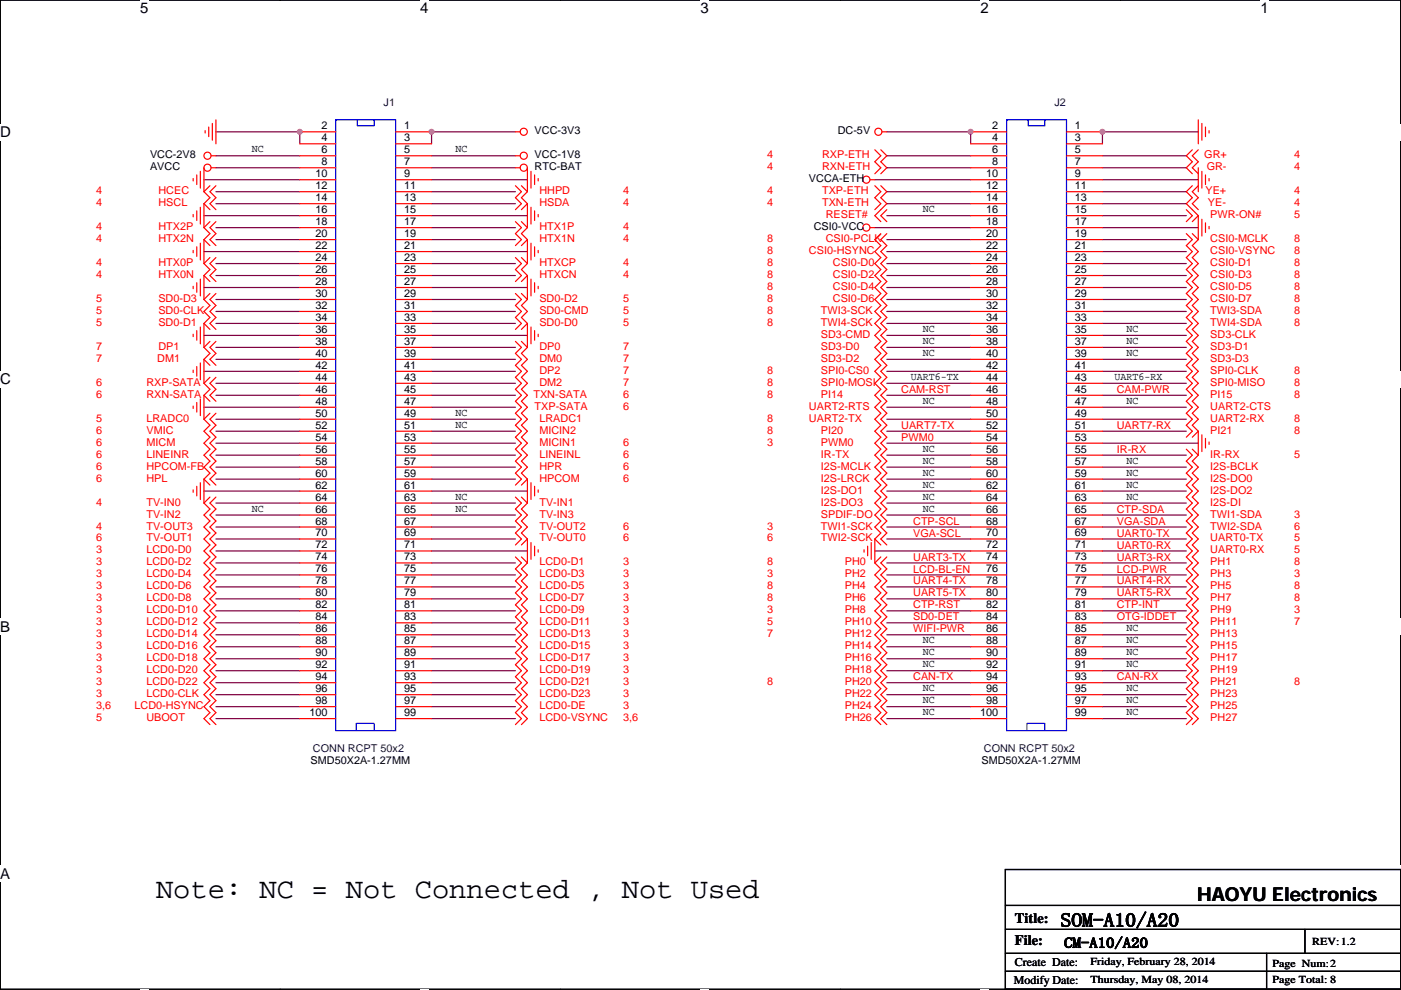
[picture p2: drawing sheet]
<svg xmlns="http://www.w3.org/2000/svg" width="297mm" height="210mm" viewBox="0 0 297 210" stroke-linecap="round" stroke-linejoin="round" font-family="sans-serif">
<path d="M.1 0h296.9v209.8h-296.9z" fill="none" stroke="#000" stroke-width=".25"/>
<g fill="#fff">
<path d="M29.7 0h1.8v3.5h-1.8z"/>
<path d="M29.7 209.8l1.8 .1z"/>
</g>
<path d="M59.4 0h.1M59.4 209.8h.1" fill="none" stroke="#000" stroke-width=".25"/>
<g fill="#fff">
<path d="M89.1 0h1.8v3.5h-1.8z"/>
<path d="M89.1 209.8l1.8 .1z"/>
</g>
<path d="M118.8 0h.1M118.8 209.8h.1" fill="none" stroke="#000" stroke-width=".25"/>
<g fill="#fff">
<path d="M148.5 0h1.8v3.5h-1.8z"/>
<path d="M148.5 209.8l1.8 .1z"/>
</g>
<path d="M178.2 0h.1M178.2 209.8h.1" fill="none" stroke="#000" stroke-width=".25"/>
<g fill="#fff">
<path d="M207.9 0h1.7v3.5h-1.7z"/>
<path d="M207.9 209.8l1.7 .1z"/>
</g>
<path d="M237.6 0h.1M237.6 209.8h.1" fill="none" stroke="#000" stroke-width=".25"/>
<g fill="#fff">
<path d="M267.3 0h1.7v3.5h-1.7z"/>
<path d="M267.3 209.8l1.7 .1z"/>
<path d="M.1 26.2h2.2v3.6h-2.2z"/>
<path d="M297 26.2v3.6z"/>
<path d="M.1 78.7h2.2v3.5h-2.2z"/>
<path d="M297 78.7v3.5z"/>
</g>
<path d="M.1 52.5h.1M297 52.5h.1" fill="none" stroke="#000" stroke-width=".25"/>
<g fill="#fff">
<path d="M.1 131.1h2.1v3.6h-2.1z"/>
<path d="M297 131.1v3.6z"/>
</g>
<path d="M.1 104.9h.1M297 104.9h.1" fill="none" stroke="#000" stroke-width=".25"/>
<g fill="#fff">
<path d="M0 183.6h2.2v3.5h-2.2z"/>
<path d="M297 183.6v3.5z"/>
</g>
<g fill="none" stroke="#000" stroke-width=".25">
<path d="M.1 157.4h.1M297 157.4h.1M213.2 192h83.8M213.2 197.1h83.8M213.2 184.4h83.8v25.4h-83.8zM276.7 197.1v5.1M297 192h.1M297 197.1h.1M213.2 202.2h83.8M213.2 206h83.8M268.5 209.8h.1M268.5 202.2v7.6"/>
<path d="M297 202.2h.1M297 206h.1"/>
</g>
<g fill="none" stroke="#800040" stroke-width=".25">
<path d="M43.2 38.1h20.4M45.8 28h17.8v2.5M45.8 33h17.8M45.8 35.6h17.8M91.5 33h17.8M91.5 35.6h17.8M91.5 38.1h20.3M109.3 28h-17.8v2.5M185.5 38.1h20.3M188 28h17.8v2.5M188 33h17.8M188 35.6h17.8"/>
<path d="M233.7 38.1h20.4M233.7 33h17.8M233.7 35.6h17.8M254.1 28h-20.4v2.5M43.2 45.7h20.4M43.2 53.4h20.4M45.8 40.7h17.8M45.8 43.2h17.8M45.8 48.3h17.8M45.8 50.8h17.8M45.8 55.9h17.8M45.8 58.4h17.8"/>
<path d="M91.5 58.4h17.8M91.5 55.9h17.8M91.5 50.8h17.8M91.5 48.3h17.8M91.5 43.2h17.8M91.5 40.7h17.8M91.5 53.4h20.3M91.5 45.7h20.3M185.5 48.3h20.3M188 40.7h17.8M188 43.2h17.8M188 45.7h17.8"/>
<path d="M188 50.8h17.8M188 53.4h17.8M188 55.9h17.8M188 58.4h17.8M233.7 43.2h17.8M233.7 40.7h17.8M233.7 45.7h17.8M233.7 50.8h17.8M233.7 53.4h17.8M233.7 55.9h17.8M233.7 58.4h17.8M233.7 48.3h20.4"/>
<path d="M43.2 71.1h20.4M43.2 78.8h20.4M43.2 61h20.4M45.8 63.5h17.8M45.8 66.1h17.8M45.8 68.6h17.8M45.8 76.2h17.8M45.8 73.7h17.8M91.5 63.5h17.8M91.5 66.1h17.8M91.5 68.6h17.8M91.5 73.7h17.8"/>
<path d="M91.5 76.2h17.8M91.5 78.8h17.8M91.5 61h20.3M91.5 71.1h20.3M188 66.1h17.8M188 68.6h17.8M188 71.1h17.8M188 73.7h17.8M188 76.2h17.8M188 78.8h17.8M188 61h17.8M188 63.5h17.8"/>
<path d="M233.7 61h17.8M233.7 63.5h17.8M233.7 66.1h17.8M233.7 68.6h17.8M233.7 71.1h17.8M233.7 73.7h17.8M233.7 76.2h17.8M233.7 78.8h17.8M43.2 86.4h20.4M45.8 81.3h17.8M45.8 83.8h17.8M45.8 88.9h17.8"/>
<path d="M45.8 91.5h17.8M45.8 94h17.8M45.8 96.5h17.8M45.8 99.1h17.8M91.5 81.3h17.8M91.5 99.1h17.8M91.5 96.5h17.8M91.5 94h17.8M91.5 91.5h17.8M91.5 88.9h17.8M91.5 86.4h17.8M91.5 83.8h17.8"/>
<path d="M188 81.3h17.8M188 83.8h17.8M188 86.4h17.8M188 88.9h17.8M188 91.5h17.8M188 94h17.8M188 96.5h17.8M188 99.1h17.8M233.7 86.4h17.8M233.7 88.9h17.8M233.7 91.5h17.8M233.7 96.5h17.8"/>
<path d="M233.7 99.1h17.8M233.7 94h20.4M233.7 81.3h17.8M233.7 83.8h17.8M43.2 104.2h20.4M45.8 106.7h17.8M45.8 109.2h17.8M45.8 111.8h17.8M45.8 114.3h17.8M45.8 116.9h17.8M45.8 119.4h17.8M45.8 101.6h17.8"/>
<path d="M91.5 114.3h17.8M91.5 111.8h17.8M91.5 109.2h17.8M91.5 106.7h17.8M91.5 119.4h17.8M91.5 101.6h17.8M91.5 104.2h20.3M91.5 116.9h20.3M185.5 116.9h20.3M188 101.6h17.8M188 104.2h17.8M188 106.7h17.8"/>
<path d="M188 109.2h17.8M188 111.8h17.8M188 114.3h17.8M188 119.4h17.8M233.7 119.4h17.8M233.7 101.6h17.8M233.7 104.2h17.8M233.7 106.7h17.8M233.7 109.2h17.8M233.7 111.8h17.8M233.7 114.3h17.8M233.7 116.9h17.8"/>
<path d="M45.8 121.9h17.8M45.8 124.5h17.8M45.8 127h17.8M45.8 129.6h17.8M45.8 132.1h17.8M45.8 134.6h17.8M45.8 137.2h17.8M45.8 139.7h17.8M91.5 139.7h17.8M91.5 137.2h17.8M91.5 134.6h17.8M91.5 132.1h17.8"/>
<path d="M91.5 129.6h17.8M91.5 127h17.8M91.5 124.5h17.8M91.5 121.9h17.8M188 121.9h17.8M188 124.5h17.8M188 127h17.8M188 129.6h17.8M188 132.1h17.8M188 134.6h17.8M188 137.2h17.8M188 139.7h17.8"/>
<path d="M233.7 121.9h17.8M233.7 124.5h17.8M233.7 127h17.8M233.7 129.6h17.8M233.7 132.1h17.8M233.7 134.6h17.8M233.7 137.2h17.8M233.7 139.7h17.8M45.8 142.3h17.8M45.8 144.8h17.8M45.8 147.3h17.8M45.8 149.9h17.8"/>
<path d="M45.8 152.4h17.8M91.5 152.4h17.8M91.5 149.9h17.8M91.5 147.3h17.8M91.5 144.8h17.8M91.5 142.3h17.8M188 142.3h17.8M188 144.8h17.8M188 147.3h17.8M188 149.9h17.8M188 152.4h17.8M233.7 152.4h17.8"/>
<path d="M233.7 149.9h17.8M233.7 147.3h17.8M233.7 144.8h17.8M233.7 142.3h17.8"/>
</g>
<g fill="#f0f" stroke="#f0f" stroke-width=".25">
<circle cx="91.5" cy="27.9" r=".5"/>
<circle cx="63.5" cy="27.9" r=".5"/>
<circle cx="205.8" cy="27.9" r=".5"/>
<circle cx="233.7" cy="27.9" r=".5"/>
</g>
<g fill="none" stroke="#f00" stroke-width=".25">
<path d="M41 37.9v.5M41.7 37.1v2M42.5 36.3v3.6M43.2 35.6v5.1M43.5 27.7v.5M44.3 26.9v2.1M44.5 39.4l-1.3 1.3M44.8 35.6h1M44.8 33h1M45 26.2v3.5M45.8 25.4v5.1M45.8 39.4l-1.3 1.3 1.3 1.2-1.3 1.3 1.3 1.3"/>
<path d="M63.6 28h7.6M63.6 30.5h7.6M63.6 33h7.6M63.6 35.6h7.6M63.6 38.1h7.6M83.9 28h7.6M83.9 30.5h7.6M83.9 33h7.6M83.9 35.6h7.6M83.9 38.1h7.6M109.3 33h1M109.3 35.6h1"/>
<path d="M109.3 39.4l1.3 1.3-1.3 1.2 1.3 1.3-1.3 1.3M109.3 28h1M110.6 39.4l1.2 1.3M111.8 35.6v5.1M112.6 36.3v3.6M113.3 37.1v2M114.1 37.9v.5M184.5 38.1h1M185.5 39.4l1.3 1.3-1.3 1.2 1.3 1.3-1.3 1.3M185.5 31.8l1.3 1.2-1.3 1.3 1.3 1.3-1.3 1.3M186.8 39.4l1.2 1.3-1.2 1.2 1.2 1.3-2.5 2.5 1.3 1.3M186.8 31.8l1.2 1.2-1.2 1.3 1.2 1.3-1.2 1.3"/>
<path d="M187 28h1M205.8 28h7.6M205.8 30.5h7.6M205.8 33h7.6M205.8 35.6h7.6M205.8 38.1h7.6M226.1 28h7.6M226.1 30.5h7.6M226.1 33h7.6M226.1 35.6h7.6M226.1 38.1h7.6M252.8 39.4l-1.3 1.3 1.3 1.2-1.3 1.3 2.6 2.5"/>
<path d="M252.8 31.8l-1.3 1.2 1.3 1.3-1.3 1.3 1.3 1.3M254.1 31.8l-1.3 1.2 1.3 1.3-1.3 1.3 1.3 1.3M254.1 39.4l-1.3 1.3 1.3 1.2-1.3 1.3 1.3 1.3M254.1 35.6v5.1M254.1 25.4v5.1M254.8 36.3v3.6M254.8 26.2v3.5M255.6 37.1v2M255.6 26.9v2.1M256.3 37.9v.5M256.3 27.7v.5M41 53.1v.5"/>
<path d="M41 45.5v.5M41.7 52.3v2.1M41.7 60v2M41.7 44.7v2.1M42.5 51.6v3.5M42.5 59.2v3.6M42.5 44v3.5M43.2 50.8v5.1M43.2 40.7l1.3 1.2-1.3 1.3M43.2 55.9l1.3 1.3-1.3 1.2M43.2 58.4l1.3 1.3M43.2 48.3l1.3 1.3-1.3 1.2"/>
<path d="M43.2 50.8l1.3 1.3M43.2 43.2l1.3 1.3M43.2 58.4v5.1M43.2 43.2v5.1M44.5 54.6l-1.3 1.3M44.5 47l-1.3 1.3M45.8 54.6l-1.3 1.3 1.3 1.3-1.3 1.2 1.3 1.3M45.8 47l-1.3 1.3 1.3 1.3-1.3 1.2 1.3 1.3M63.6 40.7h7.6M63.6 43.2h7.6M63.6 45.7h7.6M63.6 48.3h7.6"/>
<path d="M63.6 50.8h7.6M63.6 53.4h7.6M63.6 55.9h7.6M63.6 58.4h7.6M83.9 40.7h7.6M83.9 43.2h7.6M83.9 45.7h7.6M83.9 48.3h7.6M83.9 50.8h7.6M83.9 53.4h7.6M83.9 55.9h7.6M83.9 58.4h7.6"/>
<path d="M109.3 47l1.3 1.3-1.3 1.3 1.3 1.2-1.3 1.3M109.3 54.6l1.3 1.3-1.3 1.3 1.3 1.2-1.3 1.3M110.6 54.6l1.2 1.3M110.6 47l1.2 1.3M111.8 50.8v5.1M111.8 58.4v5.1M111.8 43.2v5.1M111.8 40.7l-1.2 1.2 1.2 1.3M111.8 43.2l-1.2 1.3M111.8 50.8l-1.2 1.3M111.8 48.3l-1.2 1.3 1.2 1.2M111.8 55.9l-1.2 1.3 1.2 1.2"/>
<path d="M111.8 58.4l-1.2 1.3M112.6 51.6v3.5M112.6 59.2v3.6M112.6 44v3.5M113.3 52.3v2.1M113.3 60v2M113.3 44.7v2.1M114.1 53.1v.5M114.1 45.5v.5M184.5 48.3h1M186.8 49.6l-1.3 1.2 1.3 1.3-1.3 1.3 1.3 1.2-1.3 1.3 1.3 1.3-1.3 1.2 1.3 1.3-1.3 1.3 1.3 1.3-1.3 1.2 1.3 1.3-1.3 1.3 1.3 1.2-1.3 1.3 1.3 1.3-1.3 1.2 1.3 1.3-1.3 1.3 1.3 1.3-1.3 1.2 1.3 1.3-1.3 1.3 1.3 1.2-1.3 1.3 1.3 1.3-1.3 1.2 1.3 1.3-1.3 1.3 1.3 1.3-1.3 1.2 1.3 1.3-1.3 1.3 1.3 1.2-1.3 1.3 1.3 1.3-1.3 1.2 1.3 1.3-1.3 1.3 1.3 1.3-1.3 1.2 1.3 1.3-1.3 1.3 1.3 1.2-1.3 1.3 1.3 1.3-1.3 1.2 1.3 1.3-1.3 1.3 1.3 1.3-1.3 1.2M188 44.5l-1.2 1.2 1.2 1.3"/>
<path d="M188 49.6l-1.2 1.2 1.2 1.3-1.2 1.3 1.2 1.2-1.2 1.3 1.2 1.3-1.2 1.2 1.2 1.3-1.2 1.3 1.2 1.3-1.2 1.2 1.2 1.3-1.2 1.3 1.2 1.2-1.2 1.3 1.2 1.3-1.2 1.2 1.2 1.3-1.2 1.3 1.2 1.3-1.2 1.2 1.2 1.3-1.2 1.3 1.2 1.2-1.2 1.3 1.2 1.3-1.2 1.2 1.2 1.3-1.2 1.3 1.2 1.3-1.2 1.2 1.2 1.3-1.2 1.3 1.2 1.2-1.2 1.3 1.2 1.3-1.2 1.2 1.2 1.3-1.2 1.3 1.2 1.3-1.2 1.2 1.2 1.3-1.2 1.3 1.2 1.2-1.2 1.3 1.2 1.3-1.2 1.2 1.2 1.3-1.2 1.3 1.2 1.3-1.2 1.2 1.2 1.3M205.8 40.7h7.6M205.8 43.2h7.6M205.8 45.7h7.6M205.8 48.3h7.6M205.8 50.8h7.6M205.8 53.4h7.6M205.8 55.9h7.6M205.8 58.4h7.6M226.1 40.7h7.6M226.1 43.2h7.6M226.1 45.7h7.6"/>
<path d="M226.1 48.3h7.6M226.1 50.8h7.6M226.1 53.4h7.6M226.1 55.9h7.6M226.1 58.4h7.6M251.5 44.5l1.3 1.2-1.3 1.3M251.5 49.6l1.3 1.2-1.3 1.3 1.3 1.3-1.3 1.2 1.3 1.3-1.3 1.3 1.3 1.2-1.3 1.3 1.3 1.3-1.3 1.3 1.3 1.2-1.3 1.3 1.3 1.3-1.3 1.2 1.3 1.3-1.3 1.3 1.3 1.2-1.3 1.3 1.3 1.3-1.3 1.3 1.3 1.2-1.3 1.3 1.3 1.3-1.3 1.2 1.3 1.3-1.3 1.3 1.3 1.2-1.3 1.3 1.3 1.3-1.3 1.3 1.3 1.2-1.3 1.3 1.3 1.3-1.3 1.2M252.8 49.6l1.3 1.2M254.1 45.7v5.1M254.1 45.7l-1.3 1.3M254.1 50.8l-1.3 1.3 1.3 1.3-1.3 1.2 1.3 1.3-1.3 1.3 1.3 1.2-1.3 1.3 1.3 1.3-1.3 1.3 1.3 1.2-1.3 1.3 1.3 1.3-1.3 1.2 1.3 1.3-1.3 1.3 1.3 1.2-1.3 1.3 1.3 1.3-1.3 1.3 1.3 1.2-1.3 1.3 1.3 1.3-1.3 1.2 1.3 1.3-1.3 1.3 1.3 1.2-1.3 1.3 1.3 1.3-1.3 1.3 1.3 1.2-1.3 1.3 1.3 1.3M254.8 46.5v3.6"/>
<path d="M255.6 47.3v2M256.3 48v.5M41 78.5v.5M41 60.7v.5M41 70.9v.5M41.7 77.7v2.1M41.7 70.1v2.1M42.5 77v3.5M42.5 69.4v3.5M43.2 76.2v5.1M43.2 63.5l1.3 1.3-1.3 1.3 1.3 1.2-1.3 1.3M43.2 68.6l1.3 1.3"/>
<path d="M43.2 76.2l1.3 1.3M43.2 73.7l1.3 1.3-1.3 1.2M43.2 68.6v5.1M44.5 62.3l-1.3 1.2M44.5 72.4l-1.3 1.3M45.8 62.3l-1.3 1.2 1.3 1.3-1.3 1.3 1.3 1.2-1.3 1.3 1.3 1.3M45.8 72.4l-1.3 1.3 1.3 1.3-1.3 1.2 1.3 1.3M63.6 61h7.6M63.6 63.5h7.6M63.6 66.1h7.6M63.6 68.6h7.6M63.6 71.1h7.6"/>
<path d="M63.6 73.7h7.6M63.6 76.2h7.6M63.6 78.8h7.6M83.9 61h7.6M83.9 63.5h7.6M83.9 66.1h7.6M83.9 68.6h7.6M83.9 71.1h7.6M83.9 73.7h7.6M83.9 76.2h7.6M83.9 78.8h7.6M109.3 62.3l1.3 1.2-1.3 1.3 1.3 1.3-1.3 1.2 1.3 1.3-1.3 1.3"/>
<path d="M109.3 72.4l1.3 1.3-1.3 1.3 1.3 1.2-1.3 1.3 1.3 1.3-1.3 1.2 1.3 1.3-1.3 1.3 1.3 1.2-1.3 1.3 1.3 1.3-1.3 1.3 1.3 1.2-1.3 1.3 1.3 1.3-1.3 1.2 1.3 1.3-1.3 1.3 1.3 1.2-1.3 1.3 1.3 1.3-1.3 1.3 1.3 1.2-1.3 1.3M110.6 62.3l1.2 1.2M110.6 72.4l1.2 1.3M111.8 68.6v5.1M111.8 63.5l-1.2 1.3 1.2 1.3-1.2 1.2 1.2 1.3M111.8 68.6l-1.2 1.3M111.8 73.7l-1.2 1.3 1.2 1.2-1.2 1.3 1.2 1.3-1.2 1.2 1.2 1.3-1.2 1.3 1.2 1.2-1.2 1.3 1.2 1.3-1.2 1.3 1.2 1.2-1.2 1.3 1.2 1.3-1.2 1.2 1.2 1.3-1.2 1.3 1.2 1.2-1.2 1.3 1.2 1.3-1.2 1.3 1.2 1.2M112.6 69.4v3.5M113.3 70.1v2.1M114.1 70.9v.5M114.1 60.7v.5M205.8 61h7.6"/>
<path d="M205.8 63.5h7.6M205.8 66.1h7.6M205.8 68.6h7.6M205.8 71.1h7.6M205.8 73.7h7.6M205.8 76.2h7.6M205.8 78.8h7.6M226.1 61h7.6M226.1 63.5h7.6M226.1 66.1h7.6M226.1 68.6h7.6M226.1 71.1h7.6"/>
<path d="M226.1 73.7h7.6M226.1 76.2h7.6M226.1 78.8h7.6M41 86.1v.5M41.7 85.4v2M42.5 84.6v3.6M43.2 83.8v5.1M43.2 81.3l1.3 1.3-1.3 1.2M43.2 83.8l1.3 1.3M43.2 88.9l1.3 1.3-1.3 1.3 1.3 1.2-1.3 1.3 1.3 1.3-1.3 1.2 1.3 1.3-1.3 1.3 1.3 1.3-1.3 1.2M44.5 80l-1.3 1.3M44.5 87.7l-1.3 1.2"/>
<path d="M45.8 80l-1.3 1.3 1.3 1.3-1.3 1.2 1.3 1.3M45.8 87.7l-1.3 1.2 1.3 1.3-1.3 1.3 1.3 1.2-1.3 1.3 1.3 1.3-1.3 1.2 1.3 1.3-1.3 1.3 1.3 1.3-1.3 1.2 1.3 1.3M63.6 81.3h7.6M63.6 83.8h7.6M63.6 86.4h7.6M63.6 88.9h7.6M63.6 91.5h7.6M63.6 94h7.6M63.6 96.5h7.6M63.6 99.1h7.6M83.9 81.3h7.6M83.9 83.8h7.6"/>
<path d="M83.9 86.4h7.6M83.9 88.9h7.6M83.9 91.5h7.6M83.9 94h7.6M83.9 96.5h7.6M83.9 99.1h7.6M205.8 81.3h7.6M205.8 83.8h7.6M205.8 86.4h7.6M205.8 88.9h7.6M205.8 91.5h7.6M205.8 94h7.6"/>
<path d="M205.8 96.5h7.6M205.8 99.1h7.6M226.1 81.3h7.6M226.1 83.8h7.6M226.1 86.4h7.6M226.1 88.9h7.6M226.1 91.5h7.6M226.1 94h7.6M226.1 96.5h7.6M226.1 99.1h7.6M251.5 95.3l1.3 1.2-1.3 1.3 1.3 1.3-1.3 1.3 1.3 1.2-1.3 1.3 1.3 1.3-1.3 1.2 1.3 1.3-1.3 1.3 1.3 1.2-1.3 1.3 1.3 1.3-1.3 1.3 1.3 1.2-1.3 1.3 1.3 1.3-1.3 1.2 1.3 1.3-1.3 1.3 1.3 1.2-1.3 1.3 1.3 1.3-1.3 1.3 1.3 1.2-1.3 1.3 1.3 1.3-1.3 1.2 1.3 1.3-1.3 1.3 1.3 1.2-1.3 1.3 1.3 1.3-1.3 1.3 1.3 1.2-1.3 1.3 1.3 1.3-1.3 1.2 1.3 1.3-1.3 1.3 1.3 1.2-1.3 1.3 1.3 1.3-1.3 1.3 1.3 1.2-1.3 1.3M252.8 95.3l1.3 1.2"/>
<path d="M254.1 91.5v5M254.1 96.5l-1.3 1.3 1.3 1.3-1.3 1.3 1.3 1.2-1.3 1.3 1.3 1.3-1.3 1.2 1.3 1.3-1.3 1.3 1.3 1.2-1.3 1.3 1.3 1.3-1.3 1.3 1.3 1.2-1.3 1.3 1.3 1.3-1.3 1.2 1.3 1.3-1.3 1.3 1.3 1.2-1.3 1.3 1.3 1.3-1.3 1.3 1.3 1.2-1.3 1.3 1.3 1.3-1.3 1.2 1.3 1.3-1.3 1.3 1.3 1.2-1.3 1.3 1.3 1.3-1.3 1.3 1.3 1.2-1.3 1.3 1.3 1.3-1.3 1.2 1.3 1.3-1.3 1.3 1.3 1.2-1.3 1.3 1.3 1.3-1.3 1.3 1.3 1.2-1.3 1.3M254.1 91.5l-1.3 1.2M254.8 92.2v3.6M255.6 93v2M256.3 93.7v.6M41 103.9v.5M41.7 103.1v2.1M42.5 102.4v3.5M43.2 101.6v5.1M43.2 101.6l1.3 1.3M43.2 106.7l1.3 1.3-1.3 1.2 1.3 1.3-1.3 1.3 1.3 1.3-1.3 1.2 1.3 1.3-1.3 1.3 1.3 1.2-1.3 1.3 1.3 1.3-1.3 1.2 1.3 1.3-1.3 1.3 1.3 1.3-1.3 1.2 1.3 1.3-1.3 1.3 1.3 1.2-1.3 1.3 1.3 1.3-1.3 1.2 1.3 1.3-1.3 1.3 1.3 1.3-1.3 1.2 1.3 1.3-1.3 1.3 1.3 1.2-1.3 1.3 1.3 1.3-1.3 1.2 1.3 1.3-1.3 1.3 1.3 1.3-1.3 1.2 1.3 1.3"/>
<path d="M44.5 105.4l-1.3 1.3M45.8 105.4l-1.3 1.3 1.3 1.3-1.3 1.2 1.3 1.3-1.3 1.3 1.3 1.3-1.3 1.2 1.3 1.3-1.3 1.3 1.3 1.2-1.3 1.3 1.3 1.3-1.3 1.2 1.3 1.3-1.3 1.3 1.3 1.3-1.3 1.2 1.3 1.3-1.3 1.3 1.3 1.2-1.3 1.3 1.3 1.3-1.3 1.2 1.3 1.3-1.3 1.3 1.3 1.3-1.3 1.2 1.3 1.3-1.3 1.3 1.3 1.2-1.3 1.3 1.3 1.3-1.3 1.2 1.3 1.3-1.3 1.3 1.3 1.3-1.3 1.2 1.3 1.3M63.6 101.6h7.6M63.6 104.2h7.6M63.6 106.7h7.6M63.6 109.2h7.6M63.6 111.8h7.6M63.6 114.3h7.6M63.6 116.9h7.6M63.6 119.4h7.6M83.9 101.6h7.6M83.9 104.2h7.6"/>
<path d="M83.9 106.7h7.6M83.9 109.2h7.6M83.9 111.8h7.6M83.9 114.3h7.6M83.9 116.9h7.6M83.9 119.4h7.6M109.3 105.4l1.3 1.3-1.3 1.3 1.3 1.2-1.3 1.3 1.3 1.3-1.3 1.3 1.3 1.2-1.3 1.3M109.3 118.1l1.3 1.3-1.3 1.3 1.3 1.2-1.3 1.3 1.3 1.3-1.3 1.3 1.3 1.2-1.3 1.3 1.3 1.3-1.3 1.2 1.3 1.3-1.3 1.3 1.3 1.2-1.3 1.3 1.3 1.3-1.3 1.3 1.3 1.2-1.3 1.3 1.3 1.3-1.3 1.2 1.3 1.3-1.3 1.3 1.3 1.2-1.3 1.3 1.3 1.3-1.3 1.3 1.3 1.2-1.3 1.3M110.6 105.4l1.2 1.3M110.6 118.1l1.2 1.3M111.8 114.3v5.1M111.8 101.6v5.1"/>
<path d="M111.8 101.6l-1.2 1.3M111.8 106.7l-1.2 1.3 1.2 1.2-1.2 1.3 1.2 1.3-1.2 1.3 1.2 1.2M111.8 114.3l-1.2 1.3M111.8 119.4l-1.2 1.3 1.2 1.2-1.2 1.3 1.2 1.3-1.2 1.3 1.2 1.2-1.2 1.3 1.2 1.3-1.2 1.2 1.2 1.3-1.2 1.3 1.2 1.2-1.2 1.3 1.2 1.3-1.2 1.3 1.2 1.2-1.2 1.3 1.2 1.3-1.2 1.2 1.2 1.3-1.2 1.3 1.2 1.2-1.2 1.3 1.2 1.3-1.2 1.3 1.2 1.2-1.2 1.3M112.6 115.1v3.5M112.6 102.4v3.5M113.3 115.8v2.1M113.3 103.1v2.1M114.1 116.6v.5M114.1 103.9v.5M183.2 116.6v.5M184 115.8v2.1"/>
<path d="M184.7 115.1v3.5M185.5 114.3v5.1M185.5 114.3l1.3 1.3M185.5 119.4l1.3 1.3-1.3 1.2 1.3 1.3-1.3 1.3 1.3 1.3-1.3 1.2 1.3 1.3-1.3 1.3 1.3 1.2-1.3 1.3 1.3 1.3-1.3 1.2 1.3 1.3-1.3 1.3 1.3 1.3-1.3 1.2 1.3 1.3-1.3 1.3 1.3 1.2-1.3 1.3 1.3 1.3-1.3 1.2 1.3 1.3-1.3 1.3 1.3 1.3-1.3 1.2 1.3 1.3M186.8 118.1l-1.3 1.3M188 118.1l-1.2 1.3 1.2 1.3-1.2 1.2 1.2 1.3-1.2 1.3 1.2 1.3-1.2 1.2 1.2 1.3-1.2 1.3 1.2 1.2-1.2 1.3 1.2 1.3-1.2 1.2 1.2 1.3-1.2 1.3 1.2 1.3-1.2 1.2 1.2 1.3-1.2 1.3 1.2 1.2-1.2 1.3 1.2 1.3-1.2 1.2 1.2 1.3-1.2 1.3 1.2 1.3-1.2 1.2 1.2 1.3M205.8 101.6h7.6M205.8 104.2h7.6M205.8 106.7h7.6M205.8 109.2h7.6M205.8 111.8h7.6M205.8 114.3h7.6"/>
<path d="M205.8 116.9h7.6M205.8 119.4h7.6M226.1 101.6h7.6M226.1 104.2h7.6M226.1 106.7h7.6M226.1 109.2h7.6M226.1 111.8h7.6M226.1 114.3h7.6M226.1 116.9h7.6M226.1 119.4h7.6M63.6 121.9h7.6M63.6 124.5h7.6"/>
<path d="M63.6 127h7.6M63.6 129.6h7.6M63.6 132.1h7.6M63.6 134.6h7.6M63.6 137.2h7.6M63.6 139.7h7.6M83.9 121.9h7.6M83.9 124.5h7.6M83.9 127h7.6M83.9 129.6h7.6M83.9 132.1h7.6M83.9 134.6h7.6"/>
<path d="M83.9 137.2h7.6M83.9 139.7h7.6M205.8 121.9h7.6M205.8 124.5h7.6M205.8 127h7.6M205.8 129.6h7.6M205.8 132.1h7.6M205.8 134.6h7.6M205.8 137.2h7.6M205.8 139.7h7.6M226.1 121.9h7.6M226.1 124.5h7.6"/>
<path d="M226.1 127h7.6M226.1 129.6h7.6M226.1 132.1h7.6M226.1 134.6h7.6M226.1 137.2h7.6M226.1 139.7h7.6M63.6 142.3h7.6M63.6 144.8h7.6M63.6 147.3h7.6M63.6 149.9h7.6M63.6 152.4h7.6M83.9 142.3h7.6"/>
<path d="M83.9 144.8h7.6M83.9 147.3h7.6M83.9 149.9h7.6M83.9 152.4h7.6M205.8 142.3h7.6M205.8 144.8h7.6M205.8 147.3h7.6M205.8 149.9h7.6M205.8 152.4h7.6M226.1 142.3h7.6M226.1 144.8h7.6M226.1 147.3h7.6"/>
<path d="M226.1 149.9h7.6M226.1 152.4h7.6"/>
<circle cx="44" cy="35.6" r=".76"/>
<circle cx="44" cy="33" r=".76"/>
<circle cx="111" cy="33" r=".76"/>
<circle cx="111" cy="35.6" r=".76"/>
<circle cx="111" cy="27.9" r=".76"/>
<circle cx="183.7" cy="38.1" r=".76"/>
<circle cx="186.2" cy="27.9" r=".76"/>
<circle cx="183.7" cy="48.3" r=".76"/>
</g>
<path d="M71.2 25.4h12.7v129.6h-12.7zM75.8 25.4v1.3h3.5v-1.3M213.4 25.4h12.7v129.6h-12.7zM218 25.4v1.3h3.5v-1.3M75.5 155v-1.6h3.8v1.6M217.7 155v-1.6h3.8v1.6" fill="none" stroke="#00f" stroke-width=".25"/>
<text font-size="6.1" x="33.1" y="190.5">Note: NC = Not Connected , Not Used</text>
<g font-size="4.1">
<text x="253.8" y="191">HAOYU Electronics</text>
<text x="224.9" y="196.6">SOM-A10/A20</text>
</g>
<g font-size="3.2">
<text x="29.7" y="2.8">5</text>
<text x="89.1" y="2.8">4</text>
<text x="148.5" y="2.8">3</text>
<text x="207.9" y="2.8">2</text>
<text x="267.3" y="2.8">1</text>
<text x=".1" y="29.1">D</text>
<text x=".1" y="81.5">C</text>
<text x=".1" y="134">B</text>
<text x=".1" y="186.4">A</text>
<text x="297" y="186.4">A</text>
</g>
<g font-size="3">
<text x="215.2" y="195.9">Title:</text>
<text x="215.2" y="200.4">File:</text>
<text x="225.6" y="201">CM-A10/A20</text>
</g>
<g font-size="2.5">
<text x="214.9" y="208.8">Modify Date:</text>
<text x="215.2" y="205">Create Date:</text>
</g>
<g font-size="2.3" fill="#000080">
<text x="81.3" y="22.4">J1</text>
<text x="223.6" y="22.4">J2</text>
<text x="66.4" y="159.6">CONN RCPT 50x2</text>
<text x="208.6" y="159.6">CONN RCPT 50x2</text>
</g>
<g font-size="2.3">
<text x="68.1" y="27.4">2</text>
<text x="68.1" y="30">4</text>
<text x="85.7" y="27.4">1</text>
<text x="85.7" y="30">3</text>
<text x="113.3" y="28.5">VCC-3V3</text>
<text x="177.6" y="28.5">DC-5V</text>
<text x="210.4" y="27.4">2</text>
<text x="210.4" y="30">4</text>
<text x="227.9" y="27.4">1</text>
<text x="227.9" y="30">3</text>
<text x="31.8" y="33.6">VCC-2V8</text>
<text x="53.4" y="32.3">NC</text>
<text x="68.1" y="32.5">6</text>
<text x="68.1" y="35.1">8</text>
<text x="85.7" y="32.5">5</text>
<text x="85.7" y="35.1">7</text>
<text x="96.6" y="32.3">NC</text>
<text x="113.3" y="33.6">VCC-1V8</text>
<text x="210.4" y="32.5">6</text>
<text x="210.4" y="35.1">8</text>
<text x="227.9" y="32.5">5</text>
<text x="227.9" y="35.1">7</text>
<text x="31.8" y="36.1">AVCC</text>
<text x="66.9" y="37.6">10</text>
<text x="66.9" y="40.1">12</text>
<text x="85.7" y="37.6">9</text>
<text x="85.7" y="40.1">11</text>
<text x="113.3" y="36.1">RTC-BAT</text>
<text x="171.5" y="38.7">VCCA-ETH</text>
<text x="209.1" y="37.6">10</text>
<text x="209.1" y="40.1">12</text>
<text x="227.9" y="37.6">9</text>
<text x="227.9" y="40.1">11</text>
<text x="66.9" y="42.7">14</text>
<text x="66.9" y="45.2">16</text>
<text x="66.9" y="47.8">18</text>
<text x="85.7" y="42.7">13</text>
<text x="85.7" y="45.2">15</text>
<text x="85.7" y="47.8">17</text>
<text x="195.6" y="45">NC</text>
<text x="209.1" y="42.7">14</text>
<text x="209.1" y="45.2">16</text>
<text x="209.1" y="47.8">18</text>
<text x="227.9" y="42.7">13</text>
<text x="227.9" y="45.2">15</text>
<text x="227.9" y="47.8">17</text>
<text x="66.9" y="50.3">20</text>
<text x="66.9" y="52.8">22</text>
<text x="85.7" y="50.3">19</text>
<text x="85.7" y="52.8">21</text>
<text x="172.5" y="48.8">CSI0-VCC</text>
<text x="209.1" y="50.3">20</text>
<text x="209.1" y="52.8">22</text>
<text x="227.9" y="50.3">19</text>
<text x="227.9" y="52.8">21</text>
<text x="66.9" y="55.4">24</text>
<text x="66.9" y="57.9">26</text>
<text x="85.7" y="55.4">23</text>
<text x="85.7" y="57.9">25</text>
<text x="209.1" y="55.4">24</text>
<text x="209.1" y="57.9">26</text>
<text x="227.9" y="55.4">23</text>
<text x="227.9" y="57.9">25</text>
<text x="66.9" y="60.5">28</text>
<text x="66.9" y="63">30</text>
<text x="66.9" y="65.5">32</text>
<text x="85.7" y="60.5">27</text>
<text x="85.7" y="63">29</text>
<text x="85.7" y="65.5">31</text>
<text x="209.1" y="60.5">28</text>
<text x="209.1" y="63">30</text>
<text x="209.1" y="65.5">32</text>
<text x="227.9" y="60.5">27</text>
<text x="227.9" y="63">29</text>
<text x="227.9" y="65.5">31</text>
<text x="66.9" y="68.1">34</text>
<text x="66.9" y="70.6">36</text>
<text x="85.7" y="68.1">33</text>
<text x="85.7" y="70.6">35</text>
<text x="195.6" y="70.4">NC</text>
<text x="209.1" y="68.1">34</text>
<text x="209.1" y="70.6">36</text>
<text x="227.9" y="68.1">33</text>
<text x="227.9" y="70.6">35</text>
<text x="238.8" y="70.4">NC</text>
<text x="66.9" y="73.2">38</text>
<text x="66.9" y="75.7">40</text>
<text x="85.7" y="73.2">37</text>
<text x="85.7" y="75.7">39</text>
<text x="195.6" y="73">NC</text>
<text x="195.6" y="75.5">NC</text>
<text x="209.1" y="73.2">38</text>
<text x="209.1" y="75.7">40</text>
<text x="227.9" y="73.2">37</text>
<text x="227.9" y="75.7">39</text>
<text x="238.8" y="73">NC</text>
<text x="238.8" y="75.5">NC</text>
<text x="66.9" y="78.2">42</text>
<text x="66.9" y="80.8">44</text>
<text x="66.9" y="83.3">46</text>
<text x="85.7" y="78.2">41</text>
<text x="85.7" y="80.8">43</text>
<text x="85.7" y="83.3">45</text>
<text x="193.1" y="80.6">UART6-TX</text>
<text x="209.1" y="78.2">42</text>
<text x="209.1" y="80.8">44</text>
<text x="209.1" y="83.3">46</text>
<text x="227.9" y="78.2">41</text>
<text x="227.9" y="80.8">43</text>
<text x="227.9" y="83.3">45</text>
<text x="236.3" y="80.6">UART6-RX</text>
<text x="66.9" y="85.9">48</text>
<text x="66.9" y="88.4">50</text>
<text x="85.7" y="85.9">47</text>
<text x="85.7" y="88.4">49</text>
<text x="96.6" y="88.2">NC</text>
<text x="195.6" y="85.7">NC</text>
<text x="209.1" y="85.9">48</text>
<text x="209.1" y="88.4">50</text>
<text x="227.9" y="85.9">47</text>
<text x="227.9" y="88.4">49</text>
<text x="238.8" y="85.7">NC</text>
<text x="66.9" y="90.9">52</text>
<text x="66.9" y="93.5">54</text>
<text x="85.7" y="90.9">51</text>
<text x="85.7" y="93.5">53</text>
<text x="96.6" y="90.7">NC</text>
<text x="195.6" y="95.8">NC</text>
<text x="209.1" y="90.9">52</text>
<text x="209.1" y="93.5">54</text>
<text x="227.9" y="90.9">51</text>
<text x="227.9" y="93.5">53</text>
<text x="66.9" y="96">56</text>
<text x="66.9" y="98.6">58</text>
<text x="66.9" y="101.1">60</text>
<text x="85.7" y="96">55</text>
<text x="85.7" y="98.6">57</text>
<text x="85.7" y="101.1">59</text>
<text x="195.6" y="98.4">NC</text>
<text x="195.6" y="100.9">NC</text>
<text x="209.1" y="96">56</text>
<text x="209.1" y="98.6">58</text>
<text x="209.1" y="101.1">60</text>
<text x="227.9" y="96">55</text>
<text x="227.9" y="98.6">57</text>
<text x="227.9" y="101.1">59</text>
<text x="238.8" y="98.4">NC</text>
<text x="238.8" y="100.9">NC</text>
<text x="66.9" y="103.6">62</text>
<text x="66.9" y="106.2">64</text>
<text x="85.7" y="103.6">61</text>
<text x="85.7" y="106.2">63</text>
<text x="96.6" y="106">NC</text>
<text x="195.6" y="103.4">NC</text>
<text x="195.6" y="106">NC</text>
<text x="209.1" y="103.6">62</text>
<text x="209.1" y="106.2">64</text>
<text x="227.9" y="103.6">61</text>
<text x="227.9" y="106.2">63</text>
<text x="238.8" y="103.4">NC</text>
<text x="238.8" y="106">NC</text>
<text x="53.4" y="108.5">NC</text>
<text x="66.9" y="108.7">66</text>
<text x="66.9" y="111.3">68</text>
<text x="66.9" y="113.8">70</text>
<text x="85.7" y="108.7">65</text>
<text x="85.7" y="111.3">67</text>
<text x="85.7" y="113.8">69</text>
<text x="96.6" y="108.5">NC</text>
<text x="195.6" y="108.5">NC</text>
<text x="209.1" y="108.7">66</text>
<text x="209.1" y="111.3">68</text>
<text x="209.1" y="113.8">70</text>
<text x="227.9" y="108.7">65</text>
<text x="227.9" y="111.3">67</text>
<text x="227.9" y="113.8">69</text>
<text x="66.9" y="116.3">72</text>
<text x="66.9" y="118.9">74</text>
<text x="85.7" y="116.3">71</text>
<text x="85.7" y="118.9">73</text>
<text x="209.1" y="116.3">72</text>
<text x="209.1" y="118.9">74</text>
<text x="227.9" y="116.3">71</text>
<text x="227.9" y="118.9">73</text>
<text x="66.9" y="121.4">76</text>
<text x="66.9" y="124">78</text>
<text x="85.7" y="121.4">75</text>
<text x="85.7" y="124">77</text>
<text x="209.1" y="121.4">76</text>
<text x="209.1" y="124">78</text>
<text x="227.9" y="121.4">75</text>
<text x="227.9" y="124">77</text>
<text x="66.9" y="126.5">80</text>
<text x="66.9" y="129">82</text>
<text x="66.9" y="131.6">84</text>
<text x="85.7" y="126.5">79</text>
<text x="85.7" y="129">81</text>
<text x="85.7" y="131.6">83</text>
<text x="209.1" y="126.5">80</text>
<text x="209.1" y="129">82</text>
<text x="209.1" y="131.6">84</text>
<text x="227.9" y="126.5">79</text>
<text x="227.9" y="129">81</text>
<text x="227.9" y="131.6">83</text>
<text x="66.9" y="134.1">86</text>
<text x="66.9" y="136.7">88</text>
<text x="85.7" y="134.1">85</text>
<text x="85.7" y="136.7">87</text>
<text x="195.6" y="136.5">NC</text>
<text x="209.1" y="134.1">86</text>
<text x="209.1" y="136.7">88</text>
<text x="227.9" y="134.1">85</text>
<text x="227.9" y="136.7">87</text>
<text x="238.8" y="133.9">NC</text>
<text x="238.8" y="136.5">NC</text>
<text x="66.9" y="139.2">90</text>
<text x="66.9" y="141.7">92</text>
<text x="85.7" y="139.2">89</text>
<text x="85.7" y="141.7">91</text>
<text x="195.6" y="141.5">NC</text>
<text x="195.6" y="139">NC</text>
<text x="209.1" y="139.2">90</text>
<text x="209.1" y="141.7">92</text>
<text x="227.9" y="139.2">89</text>
<text x="227.9" y="141.7">91</text>
<text x="238.8" y="139">NC</text>
<text x="238.8" y="141.5">NC</text>
<text x="66.9" y="144.3">94</text>
<text x="66.9" y="146.8">96</text>
<text x="66.9" y="149.4">98</text>
<text x="85.7" y="144.3">93</text>
<text x="85.7" y="146.8">95</text>
<text x="85.7" y="149.4">97</text>
<text x="195.6" y="149.2">NC</text>
<text x="195.6" y="146.6">NC</text>
<text x="209.1" y="144.3">94</text>
<text x="209.1" y="146.8">96</text>
<text x="209.1" y="149.4">98</text>
<text x="227.9" y="144.3">93</text>
<text x="227.9" y="146.8">95</text>
<text x="227.9" y="149.4">97</text>
<text x="238.8" y="146.6">NC</text>
<text x="238.8" y="149.2">NC</text>
<text x="65.6" y="151.9">100</text>
<text x="85.7" y="151.9">99</text>
<text x="195.6" y="151.7">NC</text>
<text x="207.8" y="151.9">100</text>
<text x="227.9" y="151.9">99</text>
<text x="238.8" y="151.7">NC</text>
<text x="65.8" y="162.1">SMD50X2A-1.27MM</text>
<text x="208.1" y="162.1">SMD50X2A-1.27MM</text>
<text x="278.2" y="200.4">REV:1.2</text>
<text x="231.2" y="204.8">Friday, February 28, 2014</text>
<text x="231.2" y="208.6">Thursday, May 08, 2014</text>
<text x="269.8" y="205">Page Num:2</text>
<text x="269.8" y="208.6">Page Total: 8</text>
</g>
<g font-size="2.3" fill="#f00">
<text x="162.6" y="33.6">4</text>
<text x="174.3" y="33.6">RXP-ETH</text>
<text x="255.3" y="33.6">GR+</text>
<text x="274.4" y="33.6">4</text>
<text x="20.4" y="41.2">4</text>
<text x="33.6" y="41.2">HCEC</text>
<text x="114.4" y="41.2">HHPD</text>
<text x="132.1" y="41.2">4</text>
<text x="162.6" y="41.2">4</text>
<text x="162.6" y="36.1">4</text>
<text x="174.3" y="41.2">TXP-ETH</text>
<text x="174.3" y="36.1">RXN-ETH</text>
<text x="255.6" y="41.2">YE+</text>
<text x="255.8" y="36.1">GR-</text>
<text x="274.4" y="36.1">4</text>
<text x="274.4" y="41.2">4</text>
<text x="20.4" y="43.7">4</text>
<text x="33.6" y="43.7">HSCL</text>
<text x="114.4" y="43.7">HSDA</text>
<text x="132.1" y="43.7">4</text>
<text x="162.6" y="43.7">4</text>
<text x="174.3" y="43.7">TXN-ETH</text>
<text x="175.1" y="46.3">RESET#</text>
<text x="256.1" y="43.7">YE-</text>
<text x="256.6" y="46.3">PWR-ON#</text>
<text x="274.4" y="46.3">5</text>
<text x="274.4" y="43.7">4</text>
<text x="20.4" y="48.8">4</text>
<text x="20.4" y="51.4">4</text>
<text x="33.6" y="48.8">HTX2P</text>
<text x="33.6" y="51.4">HTX2N</text>
<text x="114.4" y="51.4">HTX1N</text>
<text x="114.4" y="48.8">HTX1P</text>
<text x="132.1" y="51.4">4</text>
<text x="132.1" y="48.8">4</text>
<text x="162.6" y="53.9">8</text>
<text x="162.6" y="51.4">8</text>
<text x="171.5" y="53.9">CSI0-HSYNC</text>
<text x="175.1" y="51.4">CSI0-PCLK</text>
<text x="256.6" y="51.4">CSI0-MCLK</text>
<text x="256.6" y="53.9">CSI0-VSYNC</text>
<text x="274.4" y="51.4">8</text>
<text x="274.4" y="53.9">8</text>
<text x="20.4" y="56.4">4</text>
<text x="20.4" y="59">4</text>
<text x="33.6" y="56.4">HTX0P</text>
<text x="33.6" y="59">HTX0N</text>
<text x="114.4" y="56.4">HTXCP</text>
<text x="114.4" y="59">HTXCN</text>
<text x="132.1" y="59">4</text>
<text x="132.1" y="56.4">4</text>
<text x="162.6" y="56.4">8</text>
<text x="162.6" y="59">8</text>
<text x="176.6" y="56.4">CSI0-D0</text>
<text x="176.6" y="59">CSI0-D2</text>
<text x="256.6" y="56.4">CSI0-D1</text>
<text x="256.6" y="59">CSI0-D3</text>
<text x="274.4" y="56.4">8</text>
<text x="274.4" y="59">8</text>
<text x="20.4" y="64.1">5</text>
<text x="33.6" y="64.1">SD0-D3</text>
<text x="114.4" y="64.1">SD0-D2</text>
<text x="132.1" y="64.1">5</text>
<text x="162.6" y="61.5">8</text>
<text x="162.6" y="64.1">8</text>
<text x="176.6" y="61.5">CSI0-D4</text>
<text x="176.6" y="64.1">CSI0-D6</text>
<text x="256.6" y="61.5">CSI0-D5</text>
<text x="256.6" y="64.1">CSI0-D7</text>
<text x="274.4" y="61.5">8</text>
<text x="274.4" y="64.1">8</text>
<text x="20.4" y="66.6">5</text>
<text x="20.4" y="69.1">5</text>
<text x="33.6" y="66.6">SD0-CLK</text>
<text x="33.6" y="69.1">SD0-D1</text>
<text x="114.4" y="66.6">SD0-CMD</text>
<text x="114.4" y="69.1">SD0-D0</text>
<text x="132.1" y="66.6">5</text>
<text x="132.1" y="69.1">5</text>
<text x="162.6" y="66.6">8</text>
<text x="162.6" y="69.1">8</text>
<text x="174.1" y="66.6">TWI3-SCK</text>
<text x="174.1" y="69.1">TWI4-SCK</text>
<text x="174.1" y="71.7">SD3-CMD</text>
<text x="256.6" y="66.6">TWI3-SDA</text>
<text x="256.6" y="69.1">TWI4-SDA</text>
<text x="256.6" y="71.7">SD3-CLK</text>
<text x="274.4" y="66.6">8</text>
<text x="274.4" y="69.1">8</text>
<text x="20.4" y="74.2">7</text>
<text x="20.4" y="76.8">7</text>
<text x="33.3" y="76.8">DM1</text>
<text x="33.6" y="74.2">DP1</text>
<text x="114.4" y="76.8">DM0</text>
<text x="114.4" y="74.2">DP0</text>
<text x="132.1" y="76.8">7</text>
<text x="132.1" y="74.2">7</text>
<text x="174.1" y="74.2">SD3-D0</text>
<text x="174.1" y="76.8">SD3-D2</text>
<text x="256.6" y="74.2">SD3-D1</text>
<text x="256.6" y="76.8">SD3-D3</text>
<text x="20.4" y="81.8">6</text>
<text x="31" y="81.8">RXP-SATA</text>
<text x="114.4" y="81.8">DM2</text>
<text x="114.4" y="79.3">DP2</text>
<text x="132.1" y="81.8">7</text>
<text x="132.1" y="79.3">7</text>
<text x="162.6" y="79.3">8</text>
<text x="162.6" y="81.8">8</text>
<text x="174.1" y="79.3">SPI0-CS0</text>
<text x="174.1" y="81.8">SPI0-MOSI</text>
<text x="191.1" y="83.3">CAM-RST</text>
<text x="236.8" y="83.3">CAM-PWR</text>
<text x="256.6" y="79.3">SPI0-CLK</text>
<text x="256.6" y="81.8">SPI0-MISO</text>
<text x="274.4" y="79.3">8</text>
<text x="274.4" y="81.8">8</text>
<text x="20.4" y="84.4">6</text>
<text x="20.4" y="89.5">5</text>
<text x="31" y="84.4">RXN-SATA</text>
<text x="31" y="89.5">LRADC0</text>
<text x="113.1" y="84.4">TXN-SATA</text>
<text x="113.3" y="86.9">TXP-SATA</text>
<text x="114.4" y="89.5">LRADC1</text>
<text x="132.1" y="84.4">6</text>
<text x="132.1" y="86.9">6</text>
<text x="162.6" y="89.5">8</text>
<text x="162.6" y="84.4">8</text>
<text x="171.5" y="86.9">UART2-RTS</text>
<text x="171.5" y="89.5">UART2-TX</text>
<text x="174.1" y="84.4">PI14</text>
<text x="256.6" y="84.4">PI15</text>
<text x="256.6" y="86.9">UART2-CTS</text>
<text x="256.6" y="89.5">UART2-RX</text>
<text x="274.4" y="89.5">8</text>
<text x="274.4" y="84.4">8</text>
<text x="20.4" y="92">6</text>
<text x="20.4" y="94.5">6</text>
<text x="31" y="92">VMIC</text>
<text x="31" y="94.5">MICM</text>
<text x="114.4" y="92">MICIN2</text>
<text x="114.4" y="94.5">MICIN1</text>
<text x="132.1" y="94.5">6</text>
<text x="162.6" y="92">8</text>
<text x="162.6" y="94.5">3</text>
<text x="174.1" y="92">PI20</text>
<text x="174.1" y="94.5">PWM0</text>
<text x="191.1" y="91">UART7-TX</text>
<text x="191.1" y="93.5">PWM0</text>
<text x="236.8" y="91">UART7-RX</text>
<text x="256.6" y="92">PI21</text>
<text x="274.4" y="92">8</text>
<text x="20.4" y="97.1">6</text>
<text x="20.4" y="99.6">6</text>
<text x="31" y="97.1">LINEINR</text>
<text x="31" y="99.6">HPCOM-FB</text>
<text x="114.4" y="97.1">LINEINL</text>
<text x="114.4" y="99.6">HPR</text>
<text x="132.1" y="97.1">6</text>
<text x="132.1" y="99.6">6</text>
<text x="174.1" y="97.1">IR-TX</text>
<text x="174.1" y="99.6">I2S-MCLK</text>
<text x="236.8" y="96">IR-RX</text>
<text x="256.6" y="97.1">IR-RX</text>
<text x="256.6" y="99.6">I2S-BCLK</text>
<text x="274.4" y="97.1">5</text>
<text x="20.4" y="102.2">6</text>
<text x="20.4" y="107.2">4</text>
<text x="31" y="102.2">HPL</text>
<text x="31" y="107.2">TV-IN0</text>
<text x="114.4" y="102.2">HPCOM</text>
<text x="114.4" y="107.2">TV-IN1</text>
<text x="132.1" y="102.2">6</text>
<text x="174.1" y="102.2">I2S-LRCK</text>
<text x="174.1" y="104.7">I2S-DO1</text>
<text x="174.1" y="107.2">I2S-DO3</text>
<text x="256.6" y="102.2">I2S-DO0</text>
<text x="256.6" y="104.7">I2S-DO2</text>
<text x="256.6" y="107.2">I2S-DI</text>
<text x="20.4" y="112.3">4</text>
<text x="31" y="109.8">TV-IN2</text>
<text x="31" y="112.3">TV-OUT3</text>
<text x="114.4" y="109.8">TV-IN3</text>
<text x="114.4" y="112.3">TV-OUT2</text>
<text x="132.1" y="112.3">6</text>
<text x="162.6" y="112.3">3</text>
<text x="174.1" y="112.3">TWI1-SCK</text>
<text x="174.1" y="109.8">SPDIF-DO</text>
<text x="193.6" y="111.3">CTP-SCL</text>
<text x="193.6" y="113.8">VGA-SCL</text>
<text x="236.8" y="108.7">CTP-SDA</text>
<text x="236.8" y="111.3">VGA-SDA</text>
<text x="236.8" y="113.8">UART0-TX</text>
<text x="256.6" y="109.8">TWI1-SDA</text>
<text x="256.6" y="112.3">TWI2-SDA</text>
<text x="274.4" y="109.8">3</text>
<text x="274.4" y="112.3">6</text>
<text x="20.4" y="114.9">6</text>
<text x="20.4" y="117.4">3</text>
<text x="20.4" y="119.9">3</text>
<text x="31" y="114.9">TV-OUT1</text>
<text x="31" y="117.4">LCD0-D0</text>
<text x="31" y="119.9">LCD0-D2</text>
<text x="114.4" y="114.9">TV-OUT0</text>
<text x="114.4" y="119.9">LCD0-D1</text>
<text x="132.1" y="119.9">3</text>
<text x="132.1" y="114.9">6</text>
<text x="162.6" y="114.9">6</text>
<text x="162.6" y="119.9">8</text>
<text x="174.1" y="114.9">TWI2-SCK</text>
<text x="179.1" y="119.9">PH0</text>
<text x="193.6" y="118.9">UART3-TX</text>
<text x="236.8" y="116.4">UART0-RX</text>
<text x="236.8" y="118.9">UART3-RX</text>
<text x="256.6" y="114.9">UART0-TX</text>
<text x="256.6" y="117.4">UART0-RX</text>
<text x="256.6" y="119.9">PH1</text>
<text x="274.4" y="117.4">5</text>
<text x="274.4" y="119.9">8</text>
<text x="274.4" y="114.9">5</text>
<text x="20.4" y="122.5">3</text>
<text x="20.4" y="125">3</text>
<text x="31" y="122.5">LCD0-D4</text>
<text x="31" y="125">LCD0-D6</text>
<text x="114.4" y="122.5">LCD0-D3</text>
<text x="114.4" y="125">LCD0-D5</text>
<text x="132.1" y="122.5">3</text>
<text x="132.1" y="125">3</text>
<text x="162.6" y="122.5">3</text>
<text x="162.6" y="125">8</text>
<text x="179.1" y="122.5">PH2</text>
<text x="179.1" y="125">PH4</text>
<text x="193.6" y="121.4">LCD-BL-EN</text>
<text x="193.6" y="124">UART4-TX</text>
<text x="236.8" y="121.4">LCD-PWR</text>
<text x="236.8" y="124">UART4-RX</text>
<text x="256.6" y="122.5">PH3</text>
<text x="256.6" y="125">PH5</text>
<text x="274.4" y="122.5">3</text>
<text x="274.4" y="125">8</text>
<text x="20.4" y="127.6">3</text>
<text x="20.4" y="130.1">3</text>
<text x="31" y="127.6">LCD0-D8</text>
<text x="31" y="130.1">LCD0-D10</text>
<text x="114.4" y="127.6">LCD0-D7</text>
<text x="114.4" y="130.1">LCD0-D9</text>
<text x="132.1" y="127.6">3</text>
<text x="132.1" y="130.1">3</text>
<text x="162.6" y="127.6">8</text>
<text x="162.6" y="130.1">3</text>
<text x="179.1" y="127.6">PH6</text>
<text x="179.1" y="130.1">PH8</text>
<text x="193.6" y="126.5">UART5-TX</text>
<text x="193.6" y="129.1">CTP-RST</text>
<text x="193.6" y="131.6">SD0-DET</text>
<text x="236.8" y="126.5">UART5-RX</text>
<text x="236.8" y="129.1">CTP-INT</text>
<text x="236.8" y="131.6">OTG-IDDET</text>
<text x="256.6" y="127.6">PH7</text>
<text x="256.6" y="130.1">PH9</text>
<text x="274.4" y="127.6">8</text>
<text x="274.4" y="130.1">3</text>
<text x="20.4" y="132.6">3</text>
<text x="20.4" y="135.2">3</text>
<text x="20.4" y="137.7">3</text>
<text x="31" y="132.6">LCD0-D12</text>
<text x="31" y="135.2">LCD0-D14</text>
<text x="31" y="137.7">LCD0-D16</text>
<text x="114.4" y="132.6">LCD0-D11</text>
<text x="114.4" y="135.2">LCD0-D13</text>
<text x="114.4" y="137.7">LCD0-D15</text>
<text x="132.1" y="132.6">3</text>
<text x="132.1" y="135.2">3</text>
<text x="132.1" y="137.7">3</text>
<text x="162.6" y="132.6">5</text>
<text x="162.6" y="135.2">7</text>
<text x="179.1" y="132.6">PH10</text>
<text x="179.1" y="135.2">PH12</text>
<text x="179.1" y="137.7">PH14</text>
<text x="193.6" y="134.1">WIFI-PWR</text>
<text x="256.6" y="132.6">PH11</text>
<text x="256.6" y="137.7">PH15</text>
<text x="256.6" y="135.2">PH13</text>
<text x="274.4" y="132.6">7</text>
<text x="20.4" y="140.3">3</text>
<text x="20.4" y="142.8">3</text>
<text x="31" y="140.3">LCD0-D18</text>
<text x="31" y="142.8">LCD0-D20</text>
<text x="114.4" y="140.3">LCD0-D17</text>
<text x="114.4" y="142.8">LCD0-D19</text>
<text x="132.1" y="140.3">3</text>
<text x="132.1" y="142.8">3</text>
<text x="179.1" y="140.3">PH16</text>
<text x="179.1" y="142.8">PH18</text>
<text x="256.6" y="142.8">PH19</text>
<text x="256.6" y="140.3">PH17</text>
<text x="20.4" y="145.3">3</text>
<text x="20.4" y="147.9">3</text>
<text x="31" y="145.3">LCD0-D22</text>
<text x="31" y="147.9">LCD0-CLK</text>
<text x="114.4" y="145.3">LCD0-D21</text>
<text x="114.4" y="147.9">LCD0-D23</text>
<text x="132.1" y="145.3">3</text>
<text x="132.1" y="147.9">3</text>
<text x="162.6" y="145.3">8</text>
<text x="179.1" y="145.3">PH20</text>
<text x="179.1" y="147.9">PH22</text>
<text x="193.6" y="144.3">CAN-TX</text>
<text x="236.8" y="144.3">CAN-RX</text>
<text x="256.6" y="145.3">PH21</text>
<text x="256.6" y="147.9">PH23</text>
<text x="274.4" y="145.3">8</text>
<text x="20.4" y="150.4">3,6</text>
<text x="20.4" y="153">5</text>
<text x="28.5" y="150.4">LCD0-HSYNC</text>
<text x="31" y="153">UBOOT</text>
<text x="114.4" y="150.4">LCD0-DE</text>
<text x="114.4" y="153">LCD0-VSYNC</text>
<text x="132.1" y="153">3,6</text>
<text x="132.1" y="150.4">3</text>
<text x="179.1" y="150.4">PH24</text>
<text x="179.1" y="153">PH26</text>
<text x="256.6" y="153">PH27</text>
<text x="256.6" y="150.4">PH25</text>
</g>
</svg>
